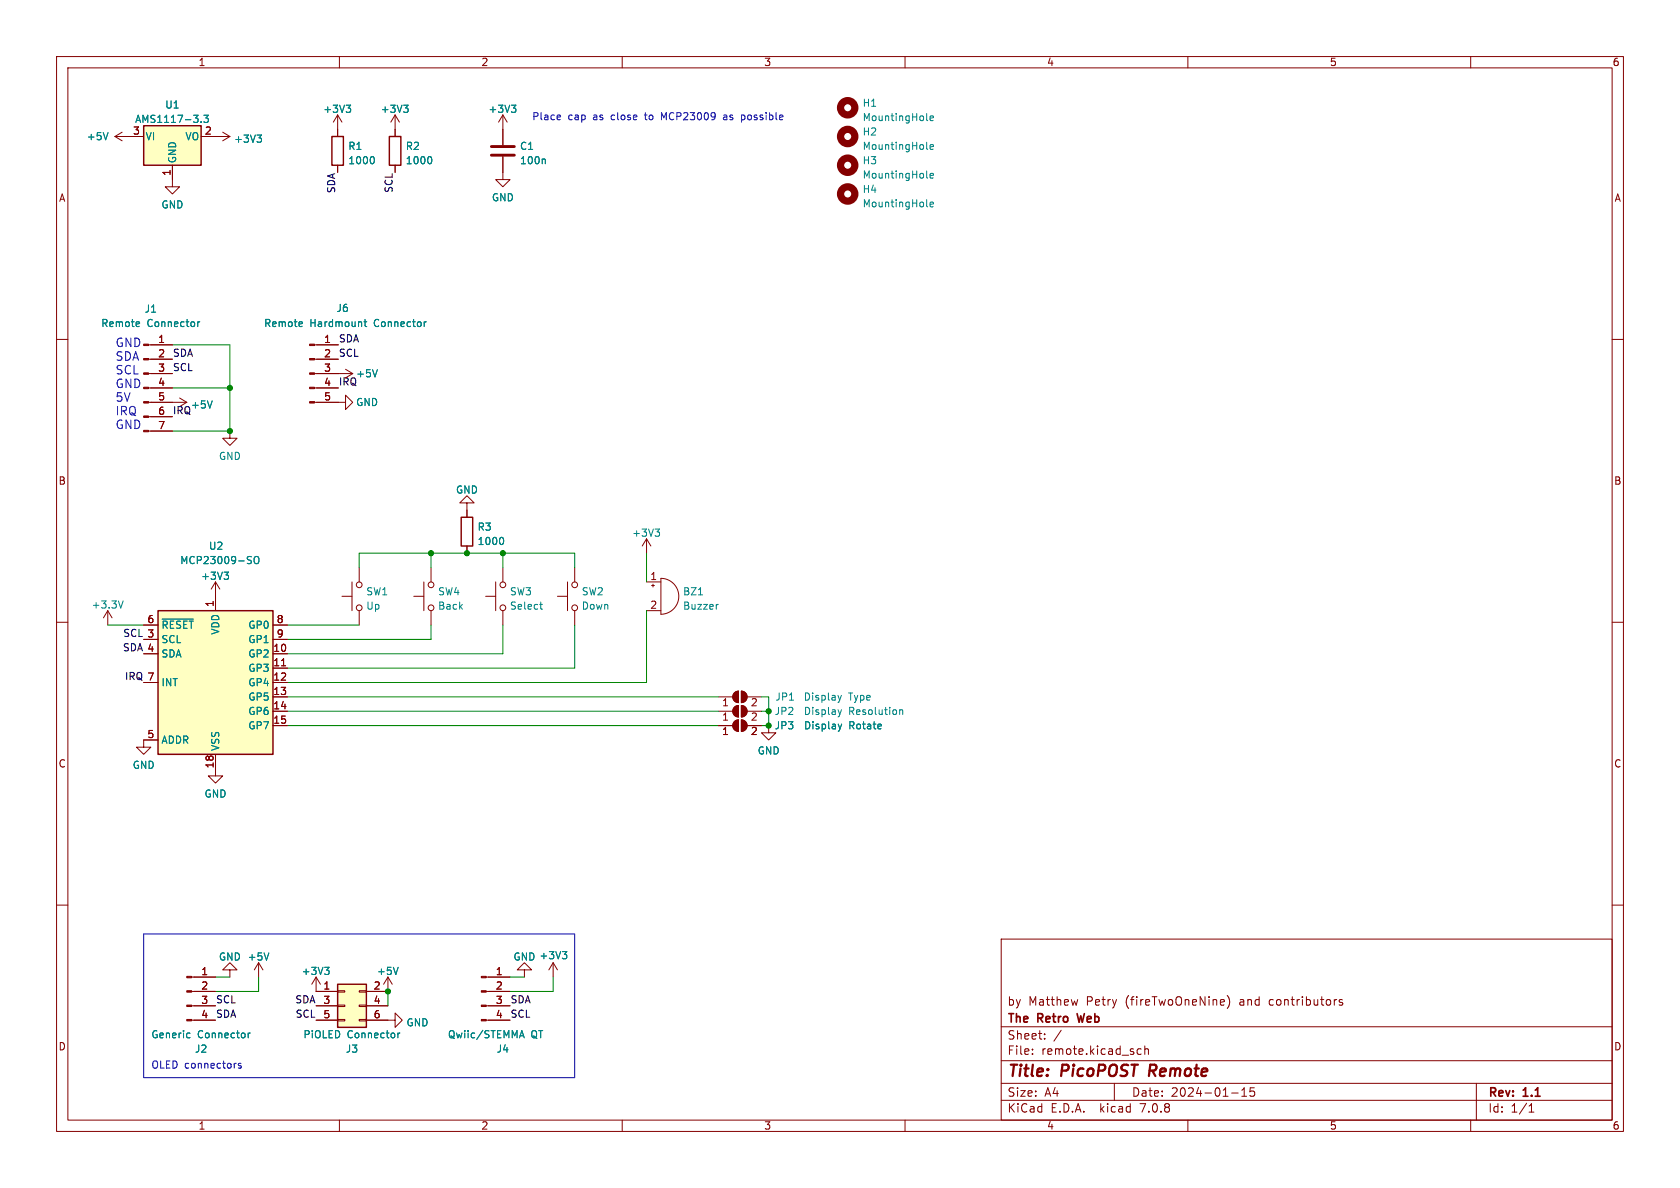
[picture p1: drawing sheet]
<svg xmlns="http://www.w3.org/2000/svg" width="297mm" height="210mm" viewBox="0 0 297 210" stroke-linecap="round" stroke-linejoin="round" font-family="sans-serif">
<g fill="none" stroke="#840000" stroke-width=".18">
<path d="M10 10h277v190h-277zM12 12h273v186h-273zM60 10v2M110 10v2M160 10v2M210 10v2M260 10v2M20.3 24.1h5.1M20.3 24.1l1.3 .8M21.6 23.4l-1.3 .7M30.5 29.2v3.8h1.2l-1.2 1.3-1.3-1.3h1.3M35.6 24.1h5"/>
<path d="M39.4 23.4l1.2 .7M40.6 24.1l-1.2 .8M59.7 20.3v3.8M59.7 29.2v1.3M59.7 20.3l-.8 1.3M59.7 20.3l.8 1.3M69.8 20.3l-.7 1.3M69.8 20.3v3.8M69.8 29.2v1.3M69.8 20.3l.8 1.3M88.9 27.7v4.1h1.3l-1.3 1.2-1.3-1.2h1.3M88.9 20.3l-.8 1.3"/>
<path d="M88.9 20.3v5.4M88.9 20.3l.8 1.3M10 60h2M285 60h2M26.3 71.1h6.7M26.3 68.6h4.2M26.3 66h4.2M26.3 63.5h4.2M26.3 61h4.2M26.3 76.2h4.2M26.3 73.7h4.2M31.7 70.4l1.3 .7"/>
<path d="M33 71.1l-1.3 .8M40.6 76.2v1.3h1.3l-1.3 1.2-1.2-1.2h1.2M55.6 71.1h5.5v-1.2l1.3 1.2-1.3 1.3v-1.3M55.6 68.6h4.2M55.6 66h6.8M55.6 63.5h4.2M55.6 61h4.2M61.1 65.3l1.3 .7M62.4 66l-1.3 .8M82.5 88.9h1.3l-1.3-1.3-1.2 1.3h1.2v2.5M82.5 96.5v1.3M114.3 95.3l-.8 1.2"/>
<path d="M114.3 95.3v2.5M114.3 95.3l.8 1.2M10 110h2M19 108l-.7 1.2M19 108v2.5M19 108l.8 1.2M25.4 115.6h2.5M25.4 113h2.5M25.4 110.5h2.5M38.1 102.9l-.8 1.2M38.1 102.9v5.1M38.1 102.9l.8 1.2"/>
<path d="M48.3 115.6h2.5M48.3 118.1h2.5M48.3 113h2.5M48.3 110.5h2.5M49.8 117.7h.7M60.5 105.4h1.7M62.2 102.9v5.1M63.5 100.3v2.6M63.5 108v2.5M73.2 105.4h1.7M74.9 102.9v5.1M76.2 100.3v2.6"/>
<path d="M76.2 108v2.5M85.9 105.4h1.7M87.6 102.9v5.1M88.9 100.3v2.6M88.9 108v2.5M98.6 105.4h1.7M100.3 102.9v5.1M101.6 100.3v2.6M101.6 108v2.5M114.3 102.9h2.5M114.3 108h2.5M115.2 103.5h.5"/>
<path d="M115.4 103.3v.5M116.8 102.2a3.2 3.2 0 0 1 3.2 3.2 3.2 3.2 0 0 1-3.2 3.2zM285 110h2M25.4 120.7h2.5M27.9 130.8h-2.5v1.3h1.3l-1.3 1.3-1.3-1.3h1.3M38.1 133.4v3.8h1.3l-1.3 1.2-1.3-1.2h1.3M48.3 123.2h2.5M48.3 128.3h2.5M48.3 125.7h2.5M48.3 120.7h2.5M127 123.2h2.5M127 128.3h2.5"/>
<path d="M127 125.7h2.5M129.9 122.4l.7-.2v2a1.02 1.02 0 0 1-1-.6 1.02 1.02 0 0 1 .3-1.2zM129.9 127.5l.7-.2v2a1.02 1.02 0 0 1-1-.7 1.02 1.02 0 0 1 .3-1.1zM129.9 125l.7-.3v2a1.02 1.02 0 0 1-1-.6 1.02 1.02 0 0 1 .3-1.1zM131.1 122.2a1.02 1.02 0 0 1 1 1 1.02 1.02 0 0 1-1 1zM131.1 127.3a1.02 1.02 0 0 1 1 1 1.02 1.02 0 0 1-1 1zM131.1 124.7a1.02 1.02 0 0 1 1 1 1.02 1.02 0 0 1-1 1zM132.1 123.2h2.5M132.1 128.3h2.5M132.1 125.7h2.5M135.9 128.3v1.2h1.3l-1.3 1.3-1.3-1.3h1.3M10 160h2"/>
<path d="M285 160h2M33.9 177.8h4.2M33.9 175.3h4.2M33.9 172.7h4.2M40.6 171.5h1.3l-1.3-1.3-1.2 1.3h1.2v1.2M45.7 170.2l-.7 1.3M45.7 170.2v2.5M45.7 170.2l.8 1.3M55.9 177.8h3.8M55.9 172.7v2.6h3.8M55.9 172.7l-.8 1.3M55.9 172.7l.7 1.3"/>
<path d="M59.7 177.7h1.3v.2h-1.3zM59.7 175.1h1.3v.3h-1.3zM63.5 177.7h1.3v.2h-1.3zM63.5 175.1h1.3v.3h-1.3zM64.8 177.8h3.8M68.6 172.7v2.6h-3.8M68.6 172.7l-.8 1.3M68.6 172.7l.7 1.3M86 177.8h4.2M86 175.3h4.2M86 172.7h4.2M92.7 171.5h1.3l-1.3-1.3-1.3 1.3h1.3v1.2"/>
<path d="M97.8 170.2l-.8 1.3M97.8 170.2v2.5M97.8 170.2l.8 1.3M177 166h108v32h-108zM190.5 176.7l-.3 1M216 176.7l.4 .1 .1 .3-.8 .1M216.4 177.6l-.4 .1M217 176a1.72 1.72 0 0 1 0 2.3M237.3 176.8l-.3-.1-.3 .2 .1 .2 .5 .2v.3h-.6M33.9 180.3h4.2M55.9 180.3h3.8M59.7 180.2h1.3v.3h-1.3z"/>
<path d="M60 198v2M63.5 180.2h1.3v.3h-1.3zM64.8 180.3h5v-1.2l1.3 1.2-1.3 1.3v-1.3M86 180.3h4.2M110 198v2M160 198v2M177 194.5h108M177 191.5h108M177 187.5h108M177 181.5h108M182.5 186.3v.1M182.5 185.5v.1"/>
<path d="M184.7 183.6v.1M184.7 182.8v.1M187.6 182.1l-1.3 2M197 191.5v3M201 186.1l.3 .3 .4-.1M201.7 185.5l-.4-.1-.3 .3M202.4 185.5l.2-.1 .4 .1v.9M202.4 184.9v1.5M210 198v2M217.7 193.2h1.2M219.5 193.8h.9M219.5 192.7l.5-.4v1.5"/>
<path d="M221.7 192.3h-.7v.7l.2-.1h.5l.1 .3-.1 .5-.2 .1-.5-.1M260 198v2M261 191.5v6.5M270.3 196.6h.9M270.3 195.5l.4-.4v1.5"/>
<circle cx="63.5" cy="107.4" r=".51"/>
<circle cx="63.5" cy="103.4" r=".51"/>
<circle cx="76.2" cy="107.4" r=".51"/>
<circle cx="76.2" cy="103.4" r=".51"/>
<circle cx="88.9" cy="103.4" r=".51"/>
<circle cx="88.9" cy="107.4" r=".51"/>
<circle cx="101.6" cy="107.4" r=".51"/>
<circle cx="101.6" cy="103.4" r=".51"/>
</g>
<path d="M203.4 188.2l-.3 2" fill="none" stroke="#840000" stroke-width=".4"/>
<path d="M190.4 179.2l.4 1.5" fill="none" stroke="#840000" stroke-width=".3"/>
<path d="M25.4 22.2h10.2v7h-10.2zM58.7 24.1h2v5.1h-2zM68.8 24.1h2.1v5.1h-2.1zM81.5 91.4h2.1v5.1h-2.1zM27.9 108h20.4v25.4h-20.4zM59.7 174h5.1v7.6h-5.1z" fill="none" stroke="#840000" stroke-width=".25"/>
<g fill="none" stroke="#008484" stroke-width=".18">
<path d="M61.2 18.6h.8l-.4 .5M61.7 19.1l.3 .2v.3l-.3 .3M71.4 18.6h.7l-.4 .5M71.9 19.1l.2 .2v.3l-.2 .3M90.4 18.6h.8l-.4 .5M91 19.1l.2 .2v.3l-.2 .3M19.1 23.4l-.4 1.3M35.6 21.5v.1M36 20.4h.8l-.4 .5 .4 .1v.5l-.2 .1-.6-.1M45.4 23.9h.8l-.4 .5M46 24.4l.2 .2v.3l-.2 .2M65.9 27.7a.79 .79 0 0 1 0 1.3"/>
<path d="M76 27.7a.79 .79 0 0 1 0 1.3M96.2 28.1l.2 .2v.7M163.8 26.2l.2 .2M163.8 21.2l.2 .1M163.8 36.4l.2 .2M163.8 31.3l.2 .2M164.4 26l.6-.1v-.3h-.4l-.2 .1 .1 .7h.5M164.4 20.9l.6-.1v-.3h-.4l-.2 .2 .1 .6h.5M164.4 31.1l.6-.2v-.2l-.4-.1-.2 .2 .1 .6h.5M164.4 36.1l.6-.1v-.2l-.4-.1-.2 .2 .1 .6h.5M24.5 56.9l.2 .3-.6 .1M24.6 57.7h-.1"/>
<path d="M35 56.9v.8M35.3 56.9l-.3 .2M53.3 56.9l.2 .3-.6 .1M53.4 57.7h-.1M64.4 56.9h.4M64.5 56.5v1l.3 .2M75.4 56.9l-.4 .2M37.5 70.9l-.4 1.2M66.7 65.3l-.4 1.3M44.2 99l.2 .3-.2 .3M44.3 98.4h.1M45.1 98.4h.1a.43 .43 0 0 1 .6 .4v.4a.42 .42 0 0 1-.5 .5 .42 .42 0 0 1-.4-.5v-.4z"/>
<path d="M88.7 95a.79 .79 0 0 1 0 1.3M115.8 93.5h.8l-.4 .5M116.4 94l.2 .2v.4l-.2 .2M21.8 106.2l-.5 1.3M28.7 109.4h5.5M39.6 101.1h.8l-.4 .5M40.2 101.6l.2 .3v.3l-.2 .2M95.4 106.8h.5M95.6 106.4v1.1l.3 .2M123.5 105.2h.7M127 106.8l-.3 .1M148.1 122.9l.3 .9"/>
<path d="M148.2 125.5l.3 .8M148.2 128l.3 .8M148.4 123.8l-.1 .3M148.5 126.3l-.2 .3M148.5 128.8l-.1 .4M148.7 122.9l-.3 .9M148.8 125.5l-.3 .8M148.8 128l-.3 .8M155.8 128.1v.2l-.6 .1M159 125.5v.8M159 125.6l.2-.1h.3l.1 .8M47.5 168.5l-.4 1.2"/>
<path d="M57.4 171h.8l-.4 .5M57.9 171.5l.3 .2v.3l-.3 .3M70.4 171l-.4 1.3M99.4 168.2h.8l-.4 .5M100 168.7l.2 .2v.3l-.2 .3M33.2 182.6l.4 .1M33.6 183.4l-.4 .1M43.9 182.6v.9M44.2 182.6l-.3 .3M70.3 182.6v.9M70.7 182.6l-.4 .3M91.8 183.5l.5-1.3 .4 1.3"/>
<path d="M92 183.1h.6"/>
</g>
<g fill="#840000" stroke="#840000" stroke-width=".18">
<path d="M54.7 71h.9v.2h-.9z"/>
<path d="M54.7 68.5h.9v.2h-.9z"/>
<path d="M54.7 65.9h.9v.3h-.9z"/>
<path d="M54.7 63.4h.9v.2h-.9z"/>
<path d="M54.7 60.8h.9v.3h-.9z"/>
<path d="M33 180.2h.9v.3h-.9z"/>
<path d="M33 177.7h.9v.2h-.9z"/>
<path d="M33 175.1h.9v.3h-.9z"/>
<path d="M33 172.6h.9v.2h-.9z"/>
<path d="M129.9 122.4l.7-.2v2a1.02 1.02 0 0 1-1-.6 1.02 1.02 0 0 1 .3-1.2z"/>
<path d="M131.1 122.2a1.02 1.02 0 0 1 1 1 1.02 1.02 0 0 1-1 1z"/>
<path d="M25.4 76.1h.9v.2h-.9z"/>
<path d="M25.4 73.5h.9v.3h-.9z"/>
<path d="M25.4 71h.9v.2h-.9z"/>
<path d="M25.4 68.5h.9v.2h-.9z"/>
<path d="M25.4 65.9h.9v.3h-.9z"/>
<path d="M25.4 63.4h.9v.2h-.9z"/>
<path d="M25.4 60.8h.9v.3h-.9z"/>
<path d="M85.1 180.2h.9v.3h-.9z"/>
<path d="M85.1 177.7h.9v.2h-.9z"/>
<path d="M85.1 175.1h.9v.3h-.9z"/>
<path d="M85.1 172.6h.9v.2h-.9z"/>
<path d="M129.9 127.5l.7-.2v2a1.02 1.02 0 0 1-1-.7 1.02 1.02 0 0 1 .3-1.1z"/>
<path d="M131.1 127.3a1.02 1.02 0 0 1 1 1 1.02 1.02 0 0 1-1 1z"/>
<path d="M129.9 125l.7-.3v2a1.02 1.02 0 0 1-1-.6 1.02 1.02 0 0 1 .3-1.1z"/>
<path d="M131.1 124.7a1.02 1.02 0 0 1 1 1 1.02 1.02 0 0 1-1 1z"/>
</g>
<g fill="none" stroke="#840000" stroke-width="1.3">
<circle cx="149.9" cy="19" r="1.27"/>
<circle cx="149.9" cy="34.3" r="1.27"/>
<circle cx="149.9" cy="24.1" r="1.27"/>
<circle cx="149.9" cy="29.2" r="1.27"/>
</g>
<g fill="#ffffc2" stroke="#ffffc2" stroke-width=".18">
<path d="M25.4 22.2h10.2v7h-10.2z"/>
<path d="M59.7 174h5.1v7.6h-5.1z"/>
<path d="M27.9 108h20.4v25.4h-20.4z"/>
</g>
<path d="M86.9 27.4h4M86.9 25.9h4" fill="none" stroke="#840000" stroke-width=".51"/>
<path d="M98.9 20.3l.2 .3-.6 .2M99 21.1l-.1 .1M117.4 20.8l-.5-.9v1.3M128.3 20.3l-.4 .1M128.4 20.7h-.3l-.2 .2v.2l.5 .1M131.1 20.4l.4-.1 .1 .2M131.6 21.1l-.1 .1-.4-.1M25.4 165.1h76.2v25.4h-76.2zM42.6 188h-.3l-.2 .2 .1 .1 .4 .2v.3h-.5" fill="none" stroke="#0000c2" stroke-width=".18"/>
<g fill="none" stroke="#008400" stroke-width=".18">
<path d="M30.5 61h10.1v15.2h-10.1M30.5 68.6h10.1M76.2 97.8v2.5M88.9 97.8v2.5M114.3 97.8v5.1M19 110.5h6.4M50.8 110.5h12.7M63.5 100.3v-2.5h38.1v2.5M76.2 110.5v2.5h-25.4M88.9 110.5v5.1h-38.1M101.6 110.5v7.6h-50.8M114.3 108v12.7h-63.5"/>
<path d="M50.8 123.2h76.2M50.8 125.7h76.2M50.8 128.3h76.2M134.6 123.2h1.3v5.1h-1.3M134.6 125.7h1.3M38.1 172.7h2.5M45.7 172.7v2.6h-7.6M68.6 175.3v2.5M90.2 172.7h2.5M97.8 172.7v2.6h-7.6"/>
</g>
<g fill="#008400" stroke="#008400" stroke-width=".18">
<circle cx="68.6" cy="175.3" r=".46"/>
<circle cx="40.6" cy="76.2" r=".46"/>
<circle cx="40.6" cy="68.6" r=".46"/>
<circle cx="135.9" cy="125.7" r=".46"/>
<circle cx="135.9" cy="128.3" r=".46"/>
<circle cx="82.5" cy="97.8" r=".46"/>
<circle cx="76.2" cy="97.8" r=".46"/>
<circle cx="88.9" cy="97.8" r=".46"/>
</g>
<g font-size="2.8" fill="#840000">
<text x="178" y="190.9">Title:</text>
<text x="187.7" y="190.9">PicoPOST</text>
<text x="204" y="190.9">Remote</text>
</g>
<g font-size="2.1" fill="#0000c2">
<text x="20.3" y="61.5">GND</text>
<text x="20.3" y="63.9">SDA</text>
<text x="20.3" y="66.3">SCL</text>
<text x="20.3" y="68.7">GND</text>
<text x="20.3" y="71.1">5V</text>
<text x="20.3" y="73.5">IRQ</text>
<text x="20.3" y="76">GND</text>
</g>
<g font-size="2.1" fill="#840000">
<text x="178" y="178">by</text>
<text x="181.8" y="178">Matthew</text>
<text x="192.1" y="178">Petry</text>
<text x="199.1" y="178">(fireTwoOneNine)</text>
<text x="219.4" y="178">and</text>
<text x="224.8" y="178">contributors</text>
<text x="178" y="184">Sheet:</text>
<text x="178" y="181.2">The</text>
<text x="183.5" y="181.2">Retro</text>
<text x="191.2" y="181.2">Web</text>
<text x="178" y="186.7">File:</text>
<text x="184.1" y="186.7">remote.kicad_sch</text>
<text x="178" y="196.9">KiCad</text>
<text x="178" y="194.1">Size:</text>
<text x="184.7" y="194.1">A4</text>
<text x="185.7" y="196.9">E.D.A.</text>
<text x="194.6" y="196.9">kicad</text>
<text x="200" y="194.1">Date:</text>
<text x="201.8" y="196.9">7.0.8</text>
<text x="207" y="194.1">2024-01-15</text>
<text x="263" y="194.3">Rev:</text>
<text x="263" y="196.9">Id:</text>
<text x="267.1" y="196.9">1/1</text>
<text x="269.4" y="194.3">1.1</text>
</g>
<g font-size="1.8" fill="#840000">
<text x="35" y="11.9">1</text>
<text x="85" y="11.9">2</text>
<text x="135" y="11.9">3</text>
<text x="185" y="11.9">4</text>
<text x="235" y="11.9">5</text>
<text x="285" y="11.9">6</text>
<text x="23.4" y="23.9">3</text>
<text x="36.1" y="23.9">2</text>
<text x="10.3" y="35.9">A</text>
<text x="30.2" y="31.2" transform="rotate(-90 30.2 31.2)">1</text>
<text x="285.3" y="35.9">A</text>
<text x="27.9" y="60.7">1</text>
<text x="27.9" y="63.2">2</text>
<text x="27.9" y="65.8">3</text>
<text x="57.2" y="60.7">1</text>
<text x="57.2" y="63.2">2</text>
<text x="57.2" y="65.8">3</text>
<text x="27.9" y="68.3">4</text>
<text x="27.9" y="70.9">5</text>
<text x="57.2" y="68.3">4</text>
<text x="57.2" y="70.9">5</text>
<text x="27.9" y="73.4">6</text>
<text x="27.9" y="75.9">7</text>
<text x="10.3" y="85.9">B</text>
<text x="285.3" y="85.9">B</text>
<text x="37.8" y="107.4" transform="rotate(-90 37.8 107.4)">1</text>
<text x="114.9" y="102.6">1</text>
<text x="114.9" y="107.7">2</text>
<text x="26" y="110.2">6</text>
<text x="26" y="112.8">3</text>
<text x="48.8" y="110.2">8</text>
<text x="48.8" y="112.8">9</text>
<text x="26" y="115.3">4</text>
<text x="48.2" y="115.3">10</text>
<text x="48.2" y="117.9">11</text>
<text x="26" y="120.4">7</text>
<text x="48.2" y="120.4">12</text>
<text x="48.2" y="122.9">13</text>
<text x="48.2" y="125.5">14</text>
<text x="127.6" y="125.2">1</text>
<text x="132.6" y="125.2">2</text>
<text x="26" y="130.6">5</text>
<text x="48.2" y="128">15</text>
<text x="127.6" y="130.3">1</text>
<text x="127.6" y="127.7">1</text>
<text x="132.6" y="130.3">2</text>
<text x="132.6" y="127.7">2</text>
<text x="10.3" y="135.9">C</text>
<text x="37.8" y="135.9" transform="rotate(-90 37.8 135.9)">18</text>
<text x="285.3" y="135.9">C</text>
<text x="35.5" y="172.5">1</text>
<text x="87.6" y="172.5">1</text>
<text x="35.5" y="175">2</text>
<text x="35.5" y="177.5">3</text>
<text x="57.1" y="175">1</text>
<text x="57.1" y="177.5">3</text>
<text x="66" y="175">2</text>
<text x="66" y="177.5">4</text>
<text x="87.6" y="175">2</text>
<text x="87.6" y="177.5">3</text>
<text x="10.3" y="185.9">D</text>
<text x="35.5" y="180.1">4</text>
<text x="57.1" y="180.1">5</text>
<text x="66" y="180.1">6</text>
<text x="87.6" y="180.1">4</text>
<text x="285.3" y="185.9">D</text>
<text x="35" y="199.9">1</text>
<text x="85" y="199.9">2</text>
<text x="135" y="199.9">3</text>
<text x="185" y="199.9">4</text>
<text x="235" y="199.9">5</text>
<text x="285" y="199.9">6</text>
</g>
<g font-size="1.8" fill="#008484">
<text x="23.8" y="21.9">AMS1117-3.3</text>
<text x="29.1" y="19.4">U1</text>
<text x="57" y="20.1">+3V3</text>
<text x="67.2" y="20.1">+3V3</text>
<text x="86.3" y="20.1">+3V3</text>
<text x="152.4" y="19.1">H1</text>
<text x="152.4" y="21.6">MountingHole</text>
<text x="15.2" y="25">+5V</text>
<text x="25.7" y="25">VI</text>
<text x="31.3" y="29" transform="rotate(-90 31.3 29)">GND</text>
<text x="32.7" y="25">VO</text>
<text x="41.3" y="25.4">+3V3</text>
<text x="61.5" y="26.7">R1</text>
<text x="61.5" y="29.2">1000</text>
<text x="71.6" y="26.7">R2</text>
<text x="71.6" y="29.2">1000</text>
<text x="91.8" y="26.7">C1</text>
<text x="91.8" y="29.2">100n</text>
<text x="152.4" y="24.2">H2</text>
<text x="152.4" y="26.7">MountingHole</text>
<text x="152.4" y="29.2">H3</text>
<text x="86.9" y="35.8">GND</text>
<text x="152.4" y="34.3">H4</text>
<text x="152.4" y="31.8">MountingHole</text>
<text x="28.4" y="37.1">GND</text>
<text x="152.4" y="36.9">MountingHole</text>
<text x="17.8" y="58">Remote</text>
<text x="25.5" y="55.5">J1</text>
<text x="26" y="58">Connector</text>
<text x="46.6" y="58">Remote</text>
<text x="54.8" y="58">Hardmount</text>
<text x="59.4" y="55.3">J6</text>
<text x="66.2" y="58">Connector</text>
<text x="62.9" y="72">GND</text>
<text x="62.9" y="66.9">+5V</text>
<text x="33.7" y="72.4">+5V</text>
<text x="38.6" y="81.5">GND</text>
<text x="80.5" y="87.5">GND</text>
<text x="84.3" y="94">R3</text>
<text x="111.7" y="95.1">+3V3</text>
<text x="31.8" y="99.9">MCP23009-SO</text>
<text x="36.8" y="97.4">U2</text>
<text x="84.3" y="96.5">1000</text>
<text x="16.1" y="107.8">+3.3V</text>
<text x="35.5" y="102.7">+3V3</text>
<text x="64.7" y="108">Up</text>
<text x="64.7" y="105.4">SW1</text>
<text x="77.4" y="108">Back</text>
<text x="77.4" y="105.4">SW4</text>
<text x="90.1" y="105.4">SW3</text>
<text x="90.1" y="108">Select</text>
<text x="102.8" y="108">Down</text>
<text x="102.8" y="105.4">SW2</text>
<text x="120.7" y="105.4">BZ1</text>
<text x="120.7" y="108">Buzzer</text>
<text x="28.4" y="113.9">SCL</text>
<text x="28.4" y="111.4">~{RESET}</text>
<text x="39" y="112.3" transform="rotate(-90 39 112.3)">VDD</text>
<text x="43.8" y="111.4">GP0</text>
<text x="43.8" y="113.9">GP1</text>
<text x="28.4" y="116.4">SDA</text>
<text x="43.8" y="116.4">GP2</text>
<text x="43.8" y="119">GP3</text>
<text x="28.4" y="121.5">INT</text>
<text x="43.8" y="121.5">GP4</text>
<text x="43.8" y="124.1">GP5</text>
<text x="137" y="124.1">JP1</text>
<text x="142" y="124.1">Display</text>
<text x="150" y="124.1">Type</text>
<text x="28.4" y="131.7">ADDR</text>
<text x="43.8" y="126.6">GP6</text>
<text x="43.8" y="129.1">GP7</text>
<text x="136.9" y="129.1">JP3</text>
<text x="136.9" y="126.6">JP2</text>
<text x="142" y="126.6">Display</text>
<text x="142" y="129.1">Display</text>
<text x="150" y="126.6">Resolution</text>
<text x="150" y="129.1">Rotate</text>
<text x="23.4" y="136.1">GND</text>
<text x="39" y="132.8" transform="rotate(-90 39 132.8)">VSS</text>
<text x="133.9" y="133.6">GND</text>
<text x="36.1" y="141.2">GND</text>
<text x="38.6" y="170">GND +5V</text>
<text x="53.2" y="172.5">+3V3</text>
<text x="66.5" y="172.5">+5V</text>
<text x="90.7" y="170">GND +3V3</text>
<text x="26.7" y="183.7">Generic</text>
<text x="34.9" y="183.7">Connector</text>
<text x="53.5" y="183.7">PiOLED</text>
<text x="61.4" y="183.7">Connector</text>
<text x="71.8" y="181.6">GND</text>
<text x="79.1" y="183.7">Qwiic/STEMMA</text>
<text x="93.9" y="183.7">QT</text>
<text x="34.4" y="186.3">J2</text>
<text x="61" y="186.3">J3</text>
<text x="87.7" y="186.3">J4</text>
</g>
<g font-size="1.8" fill="#0000c2">
<text x="94" y="21.3">Place</text>
<text x="100.4" y="21.3">cap</text>
<text x="105" y="21.3">as</text>
<text x="108.3" y="21.3">close</text>
<text x="114.5" y="21.3">to</text>
<text x="117.6" y="21.3">MCP23009</text>
<text x="128.8" y="21.3">as</text>
<text x="132.1" y="21.3">possible</text>
<text x="26.7" y="189">OLED connectors</text>
</g>
<g font-size="1.8">
<text x="59.3" y="34.3" transform="rotate(-90 59.3 34.3)">SDA</text>
<text x="69.5" y="34.2" transform="rotate(-90 69.5 34.2)">SCL</text>
<text x="30.5" y="65.7">SCL</text>
<text x="30.5" y="63.2">SDA</text>
<text x="59.8" y="63.2">SCL</text>
<text x="59.8" y="60.6">SDA</text>
<text x="59.8" y="68.2">IRQ</text>
<text x="30.5" y="73.3">IRQ</text>
<text x="21.7" y="112.7">SCL 3</text>
<text x="21.6" y="115.2">SDA 4</text>
<text x="22" y="120.3">IRQ 7</text>
<text x="38.1" y="180">SDA</text>
<text x="38.1" y="177.5">SCL</text>
<text x="52.1" y="177.5">SDA</text>
<text x="52.2" y="180">SCL</text>
<text x="90.2" y="177.5">SDA</text>
<text x="90.2" y="180">SCL</text>
</g>
</svg>
